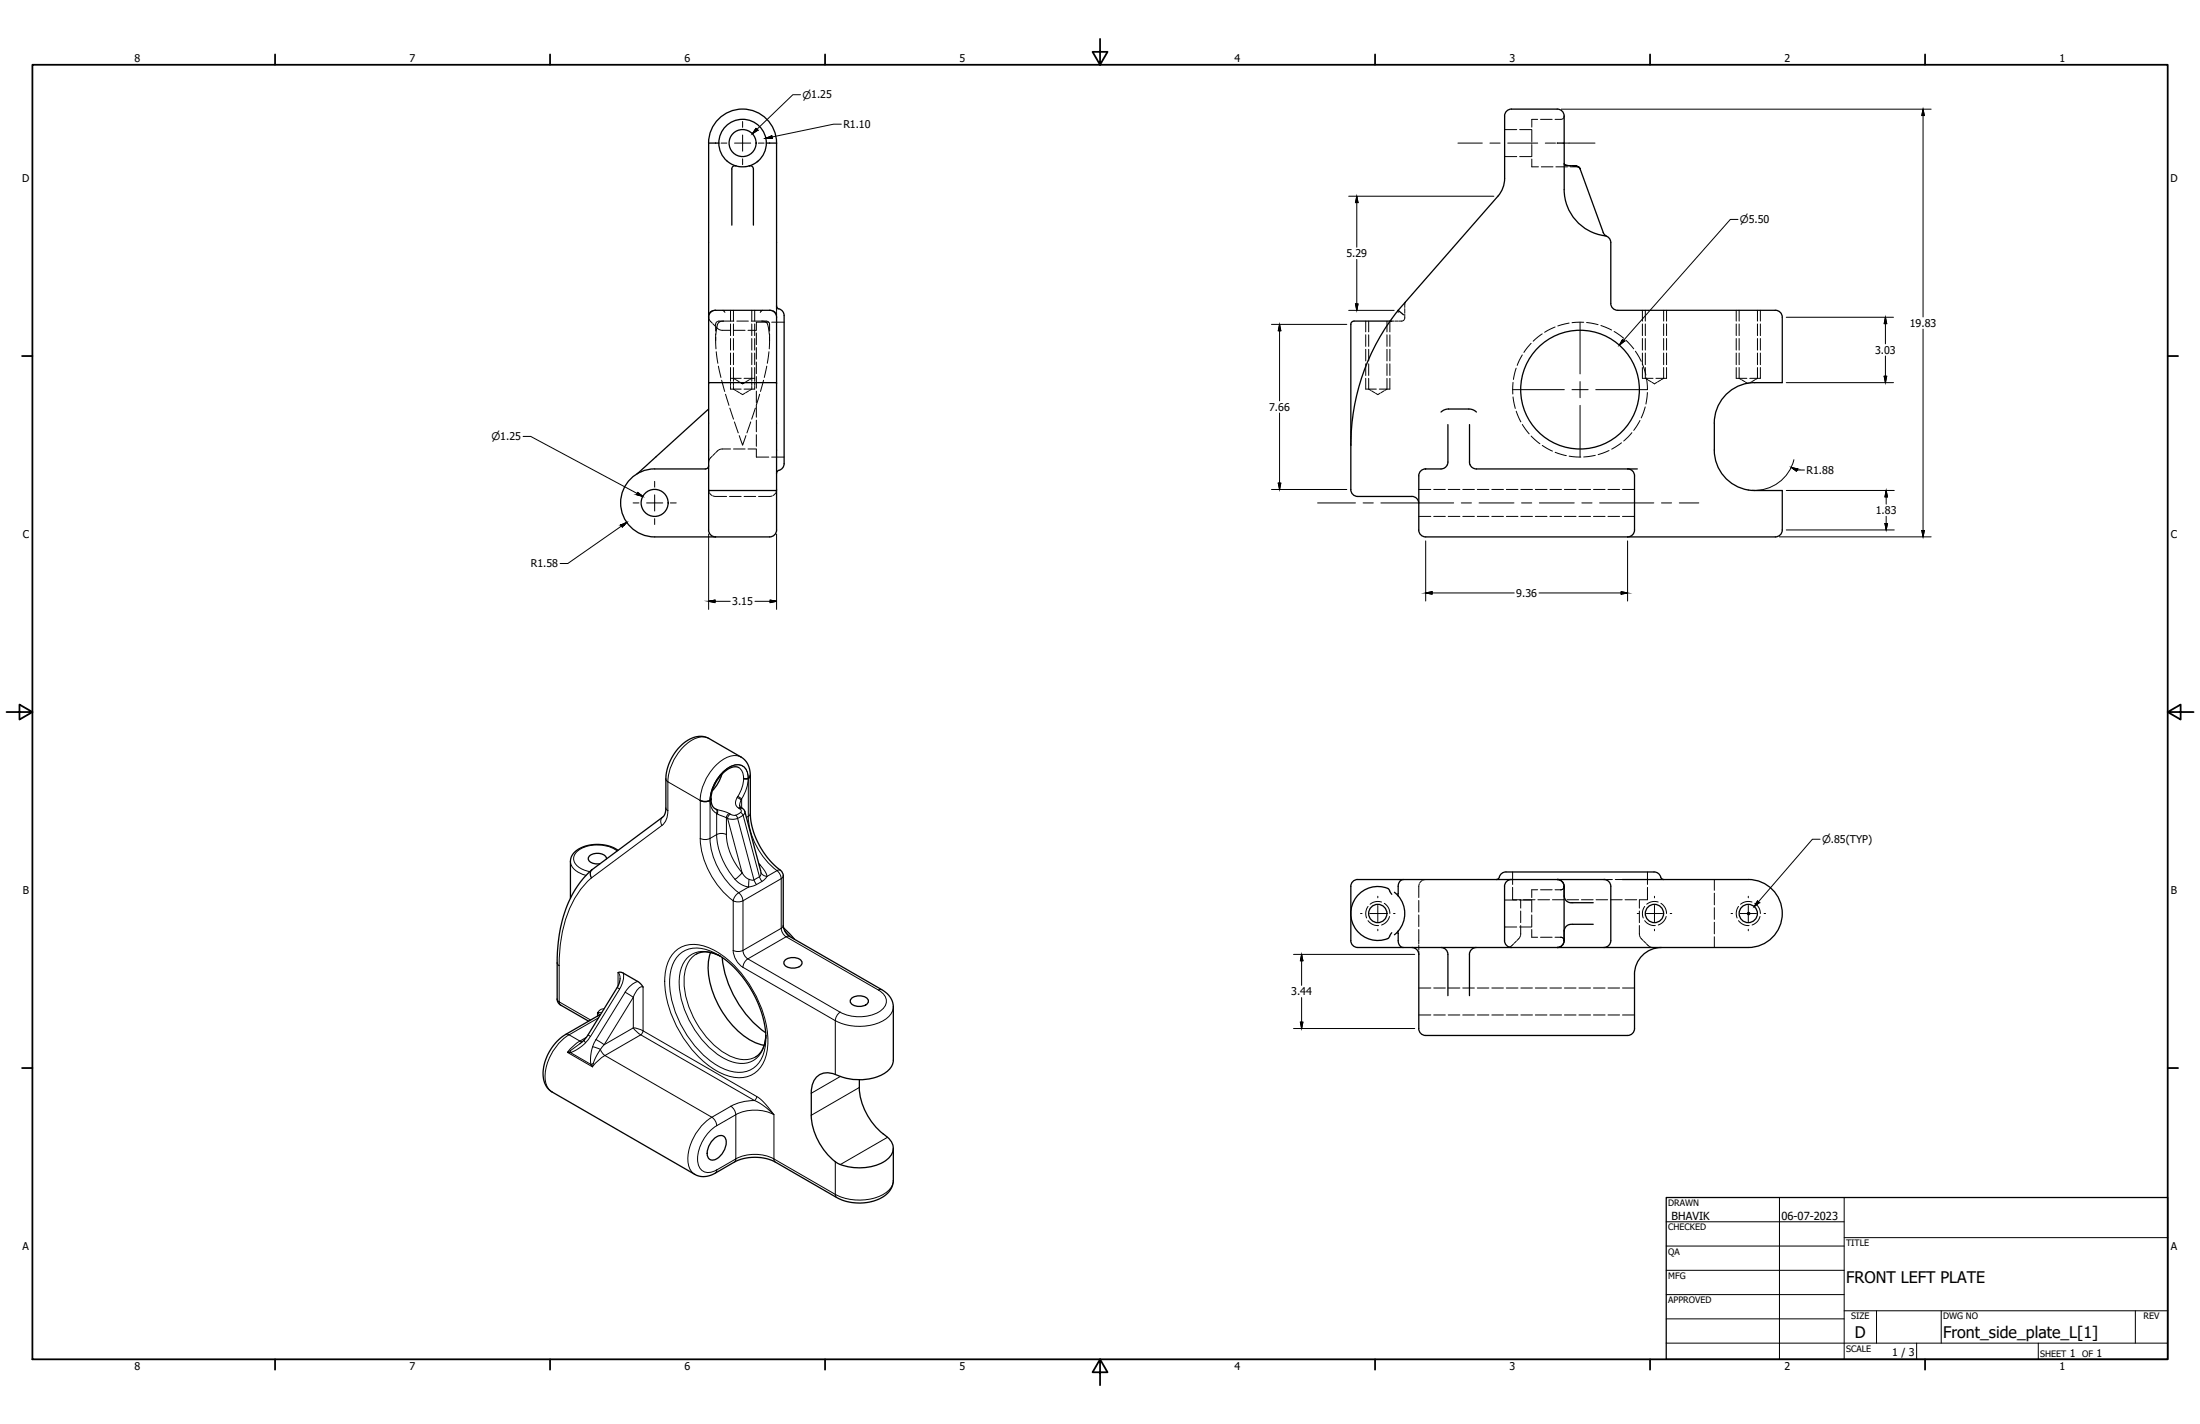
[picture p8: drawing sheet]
<svg xmlns="http://www.w3.org/2000/svg" width="864mm" height="559mm" viewBox="0 0 864 559" stroke-linecap="round" stroke-linejoin="round" font-family="sans-serif">
<!-- layer: Visible (ANSI) -->
<g fill="none" stroke="#000" stroke-width=".51">
<path d="M278.2 56.1a13.3 13.3 0 0 1 13.3-13.3 13.3 13.3 0 0 1 13.3 13.3M282.2 56.2h-4v151.8M300.8 56.2h4M300.8 56.1a9.3 9.3 0 0 0-10.2-9.2 9.3 9.3 0 0 0-8.2 11 9.3 9.3 0 0 0 11.7 7.2M300.8 56.1a9.4 9.4 0 0 1-6.7 9M304.8 56.2v65.4M590.6 45.5l.6-1.7 1.5-.9 18.6-.1 1.2 .3 .9 .7 .5 1.1 .1 11.3M590.6 45.5v24.5a10.6 10.6 0 0 1-2.6 7l-39.1 44.8M611.3 56.2h.1M611.3 56.2h2.7v18.2a18.4 18.4 0 0 0 16.5 18.2l1.3 1 .5 1v24.5l.3 1.1 1.2 1.3 1.2 .3h61.9l1.7 .5 .7 1 .3 1.2v25.7h-10.8a15.8 15.8 0 0 0-15.9 15.8l.1 10.6a15.9 15.9 0 0 0 15.8 15.9h10.8v15.5l-.3 1.2-1.2 1.2-1.2 .3h-58M288.9 65.1a1.28 1.28 0 0 0-1.6 1.2v22M294.1 65.1a1.28 1.28 0 0 1 1.6 1.2v22"/>
<path d="M614 64.1l.4 .6 2.3 .3M614.5 64.8l4.5 .5 1.2 .9-.9-.9-1.9-.3M620.2 66.2l9.1 25M629.3 91.2l.7 1.1 .7 .5M278.2 124.5l.2-1.2 .8-1 1.7-.5h21.8l1.5 1 .6 1.7v67.9l-26.4 .1-.2-.2M304.8 120l.4 .9a3.2 3.2 0 0 1 2.6 2.9v58.1a3.3 3.3 0 0 1-2.6 3l-.4 .9M545.7 126h-14.2l-.7 .3-.5 .6v65.2M548.8 121.8a84.7 84.7 0 0 0-18.5 52.9M548.9 121.8l2 1.7M278.2 150.3h26.6M291 150.3h1zM278.2 160.5l-28.2 25.5"/>
<path d="M565.7 161.7l1.1-.8 1.5-.4h8.3a4.2 4.2 0 0 1 3 1.2M568.4 166.6v14.7M576.9 166.6v14.7M278.2 182.7l-.3 .8-1 .5h-19.9a13.3 13.3 0 0 0-13.4 13.3 13.3 13.3 0 0 0 13.4 13.4h23.9M304.8 192.3v15.7l-.2 1.2-.8 .9-1.7 .6h-21.2M530.2 192.1l.6 1.7 1 .7 1.2 .3h21.2M554.2 194.8l1.7 .6 .8 .9 .2 1.2M559.6 184l-1.2 .3-.9 .7-.6 1.7v21.3l.6 1.7 1.5 .9 79.9 .1M568.4 181.3a2.72 2.72 0 0 1-2.8 2.7h-6.1M576.8 181.3a2.72 2.72 0 0 0 2.8 2.7h63.1M638.9 184l1.7 .6 .7 .9 .3 1.2v21.3l-.3 1.2-.7 .9-1.7 .6M278.2 208l.5 1.7 1 .7 1.2 .3"/>
<path d="M274.8 314.1l2.3 .4 1.6-.4M274.9 314.1h.1M278.7 314.1h.1M279.1 313.6l-.4 .5M279.1 313.5l-.4 .6M279.1 313.6l.4 2.2 1.2 1.5M283.4 303.8a15.7 15.7 0 0 1-3.8 6.5M290 301.2a5.2 5.2 0 0 0-5.7 1.7 15.6 15.6 0 0 0-5.2 10.7M290.3 316l.3 .7 1.3 .9 .4 .7 6.3 23.5M291.9 305.5l1.1 .2 .7-.2-.7 .2zM291.9 305.5h.1M293.7 305.5h.1"/>
<path d="M294.5 304.3a7.9 7.9 0 0 0-3.5-7.2l-12.7-7.3a8.3 8.3 0 0 0-9.7 1.6 19.6 19.6 0 0 0-7.2 14.3v11.3l-.2 1.7-.6 1.5-28.5 21.5a2.49 2.49 0 0 0 .1 2.8M294.5 304.2l-.1 .7-.7 .5 .8-1.1M294.5 304.4v14.8a31.5 31.5 0 0 0 12.5 23l.5 1.5v19.5a5.8 5.8 0 0 0 2.4 4.3l36.3 20.9a8 8 0 0 1 4.5 6.7v20.9a7.8 7.8 0 0 1-6 6.4 23.6 23.6 0 0 1-18-1.2 6.3 6.3 0 0 0-8.2 6.4l-.1 1.4M238.1 337a3.3 3.3 0 0 0-4.3-2.1 2.54 2.54 0 0 0-2.8 2.4 4 4 0 0 0 4.5 1.6M242.6 333.7a14.8 14.8 0 0 0-17.4 1.1l-.9 1.5-.4 1.7v14.5M232.4 341.3a42.7 42.7 0 0 0-13.2 28l-.5 7.1v15.6M530.3 347.9v21.2l.2 1.2 1.3 1.2 1.2 .3h60.3M546.3 350.9l-1.1-1.9a10.5 10.5 0 0 0-15 9.5 10.5 10.5 0 0 0 15 9.5l1.1-2M547.4 350.1l1.5 1.5M548.8 350.7l.1 .9M548.9 350.7h-.1M548.9 351.5a10.6 10.6 0 0 1 0 13.9"/>
<path d="M550.9 345.1l-1 .4-.8 1.1-.2 4.1M588.5 344.2l1-1.5 1.7-.5h58.1a3.3 3.3 0 0 1 2.9 2.6l.9 .3M588.6 344.2l-.4 .6-.9 .3M590.6 347.9v21.2l.3 1.2 .7 .9 1.7 .6M593.3 345.1l-1.7 .6-.7 .9-.3 1.2M593.3 345.1h-60.3l-1.7 .6-.8 .9-.3 1.2M593.3 345.1h36.9M614 348.1v-.2v3.6a2.71 2.71 0 0 0 2.7 2.7h8.7M614 347.9v21.2l-.6 1.7-.9 .7-1.2 .3 1.7-.6 .7-.9 .3-1.2M614 347.8l-.6-1.7-.9-.7-1.2-.3 1.7 .6 .7 .9 .3 1.2M629.6 345.1l1.7 .6 .7 .9 .3 1.2M632.3 347.9v21.2l-.6 1.7-.9 .7-1.2 .3"/>
<path d="M636.8 345.1h49.5a13.3 13.3 0 0 1 13.3 13.4 13.3 13.3 0 0 1-13.3 13.3h-93M273.3 374.4a9.8 9.8 0 0 1 9.4 .8M278.9 373.8a27 27 0 0 0 3 20.5 30.6 30.6 0 0 0 16.8 15.6l1.2 .3M281.7 374.6a42.1 42.1 0 0 1 19 32.8M283.5 375.7a42.3 42.3 0 0 0 17.1 29.6M307.6 364.1l4.3 4.5M308.2 376.7a5 5 0 0 1 6.5 .5 2.29 2.29 0 0 1-2.7 2.7 3.8 3.8 0 0 1-4.3-1.8zM548.8 366.2l.1 .1M548.9 365.4l-1.5 1.4M548.9 365.4l-.1 .8M548.9 366.3l.2 4.1 .7 1 1.1 .4M554.2 371.8l1.7 .6 .8 .9 .2 1.2"/>
<path d="M565.6 371.8l1.2 .3 1 .7 .6 1.7M568.4 374.5v16.2M576.8 374.5v16.2M579.5 371.8l-1.7 .6-.7 .9-.3 1.2M614 368.8v.3M614 365.4v3.7M614 365.1v.3M625.4 362.7l-9.2 .1-1.5 .9-.7 1.4M652.2 371.8a10.6 10.6 0 0 0-10.6 10.6v21.2l-.6 1.7-1.5 1h-79.9l-1.7-.6-.9-1.5-.1-29.7M218.7 392l.2 1 .8 1.1 11.4 6.6M235.4 398.2l-13.4 7.7a18.3 18.3 0 0 0-8.4 18.3 6.8 6.8 0 0 0 3.1 4.3l56.1 32.4a8 8 0 0 0 8-.5l7.5-4.4a18.1 18.1 0 0 1 16.1 0l24.1 13.9a18.7 18.7 0 0 0 19.4-1.2 7.1 7.1 0 0 0 2.8-5.4v-12.7M242.6 381.7l.8-.2 1.1 .3 6.1 3.5 1.8 2"/>
<path d="M243.4 383.9l-.3 1.7-.9 2-11.4 18.6-1.5 2-1.7 1.4M334.3 391.8a5 5 0 0 1 6.4 .4 2.29 2.29 0 0 1-2.7 2.7 3.8 3.8 0 0 1-4.2-1.8zM300.6 406.2a9.8 9.8 0 0 1-4 8.5M318.4 437.6a24 24 0 0 0 11.5 19.4M318.5 429v8.6M337.3 423.7a25.4 25.4 0 0 0 11.1 22.6 5.3 5.3 0 0 1-.6 9 20.6 20.6 0 0 1-17.9 1.7M280 447.1l.7-.6a2.53 2.53 0 0 1 3.3-.7 2.53 2.53 0 0 1 1 3.3 7.5 7.5 0 0 1-5.1 6.1 2.43 2.43 0 0 1-2.3-3.4l.9-2.5z"/>
<circle cx="291.5" cy="56.1" r="5.3"/>
<circle cx="620.2" cy="152.9" r="23.3"/>
<circle cx="257" cy="197.3" r="5.3"/>
<circle cx="540.8" cy="358.5" r="3.6"/>
<circle cx="649.4" cy="358.5" r="3.6"/>
<circle cx="686.3" cy="358.5" r="3.6"/>
<circle cx="686.4" cy="358.5" r=".45"/>
</g>
<!-- layer: Hidden (ANSI) -->
<g fill="none" stroke="#000" stroke-width=".39">
<path d="M590.6 50.9h4.8M596.5 50.9h4.8M601.3 51v4.6M601.3 56.7v4.6M603.6 46.8h-2.3v3.1M604.7 46.8h4.6M613.2 46.7l-2.8 .1M613.8 46.2l-.4 .5M614 45.6l-.1 .5M590.6 61.4h4.8M596.5 61.4h4.8M601.3 62.4v3.1h2.6"/>
<path d="M605 65.5h4.6M610.8 65.5h4.5M614 64.3l.1 .2M614.1 64.5l.2 .2M614.3 64.7l.2 .1M616.5 65.5h3M619.6 65.6l.4 .3M620.1 66l.2 .3M551.6 118.7l-.2 2M551.8 118.4l-.2 .2M278.2 124.2v.6M278.3 124.9l.2 .7"/>
<path d="M278.5 122.7l-.3 .8M278.6 125.8l1 1M279.7 122l-1 .5M279.8 127.1l.9 .8M280.9 121.8l-.9 .1M280.9 131.1v2.6M280.9 132.3l.2 4.6M280.9 128.2l1.1 1M281 126.8l-.1 3.1M281.2 138l.6 4.6M281.6 126.2l-.5 .5M281.8 127l-.8 4.2"/>
<path d="M282.2 129.2l.6 .3M282.2 126.5l-.3 .4M282.6 126l-.9 .1M282.8 126h.6M282.9 126.1l-.6 .3M283 129.6h3.8M283.7 121.8h.1M283.8 121.8l.2 .2M284 126h-.4M284.1 122l.3 .3M284.4 122.4l.2 .2M287.9 121.8v4.2"/>
<path d="M287.9 127.1v4.6M287.9 132.8v4.6M287.9 138.5v4.6M287.9 129.6h4.6M288.1 126l-5 .1M289.2 126h4.6M293.6 129.6h3.3M294.9 126l5.1 .1M295.1 121.8v4.2M295.1 127.1v4.6M295.1 132.8v4.6M295.1 138.5v4.6"/>
<path d="M296.9 130.7v4.5M296.9 136.4v4.5M298.6 122.4l-.2 .2M298.9 122l-.2 .3M299 126h.4M299.3 121.8l-.3 .2M299.6 126h.6M300.1 126.1l.6 .3M300.4 126l.9 .1M300.8 126.5l.3 .4M301.2 127l.8 4.2M301.5 126.2l.4 .5"/>
<path d="M301.8 126.4h-4.9v3.1M301.9 138l-.7 4.6M302 126.8l.1 3.1M302 132.3v4.6M302.1 131.1v2.6M302.1 121.8l.9 .1M302.9 126.4h4.9M303.3 122l1 .5M304.8 121.6v.7M304.8 122.5v1l-.3-.8M304.8 123.8v.7M537.3 126v4.2"/>
<path d="M537.3 131.4v4.5M537.3 137.1v4.5M544.4 126v4.2M544.4 131.4v4.5M544.4 137.1v4.5M545.7 126.1l-.2 .1M545.7 126h1.6M546 126l-.2 .1M546.3 126h-.2M547.6 126h1.3M548.7 122l.1 .3M548.8 122.4l.1 .2"/>
<path d="M548.9 121.8l-.2 .2M550.7 125.9l-1.5 .1M551.3 125.4l-.5 .4M551.4 123.4l-.1 1.8M551.4 121.1v1.8M597.6 139.3l-2 4.1M601 134.7l-2.8 3.6M605.4 131l-3.6 2.9M610.4 128.3l-4.1 2.1M616 126.8l-4.5 1.1M621.7 126.5l-4.6 .1M622.8 126.6l4.5 .8"/>
<path d="M628.4 127.7l4.2 1.8M633.6 130.1l3.8 2.6M638.2 133.5l3.1 3.4M642 137.8l2.2 4M645.9 121.8v4.2M645.9 127.1v4.6M645.9 132.8v4.6M645.9 138.5v4.6M653.1 121.8v4.2M653.1 127.1v4.6M653.1 132.8v4.6M653.1 138.5v4.6"/>
<path d="M682.7 121.8v4.2M682.7 127.1v4.6M682.7 132.8v4.6M682.7 138.5v4.6M689.9 121.8v4.2M689.9 127.1v4.6M689.9 132.8v4.6M689.9 138.5v4.6M282 143.7l1 4.4M283.3 149.2l1.2 4.4M284.8 154.7l1.4 4.4M286.8 148.5h4.1"/>
<path d="M286.8 152.7h4.1M287.9 148.5l.8 .4M287.9 144.2v5.3M287.9 149.9v1.4M287.9 151.6v1.1l.9 .5M289 149.1l1 .6M289.1 153.4l1.2 .7M290.3 149.9l1.2 .7 .3-.2M290.6 154.3l.9 .6 .9-.6M292.1 148.5h4.1M292.1 152.7h4.1M292.7 149.9l-.9 .5"/>
<path d="M293.9 153.4l-1.2 .7M294 149.1l-1 .6M295.1 148.5l-.8 .4M295.1 144.2v5.3M295.1 149.9v1.4M295.1 151.6v1.1l-.9 .5M296.9 142.1v4.5M296.9 147.8v4.5M296.9 153.5v4.5M296.9 159.2v4.5M298.2 154.7l-1.3 4.4M299.7 149.2l-1.2 4.4"/>
<path d="M301 143.7l-1 4.4M536.1 152.7h4.2M537.3 148.5v4.2l.9 .5M537.3 142.8v4.5M538.5 153.4l1.2 .7M540 154.3l.9 .6 .9-.6M541.4 152.7h4.2M543.3 153.4l-1.2 .7M544.4 148.5v4.2l-.8 .5M544.4 142.8v4.5M593.9 150.1v4.5M593.9 155.8l.9 4.5"/>
<path d="M595.2 144.5l-1.1 4.4M644.7 142.8l1.4 4.4M644.7 148.5h4.2M645.8 159.7l-1.6 4.3M645.9 144.2v4.3l.9 .5M646.3 148.3l.4 4.6M646.7 154l-.6 4.6M647.1 149.2l1.2 .7M648.5 150.1l1 .5 .8-.5M650 148.5h4.2M651.8 149.2l-1.2 .7M653.1 144.2v4.3l-1 .5"/>
<path d="M681.5 148.5h4.2M682.7 144.2v4.3l.8 .4M683.8 149.1l1.1 .7M685.1 149.9l.8 .5M686.9 148.5h4.1M687.6 149.8l-.7 .5M688.9 149.1l-1 .6M689.9 144.2v4.3l-.8 .4M279.6 179l-1 1M280.7 177.9l-.9 .9M282 176.7l-1.1 .9M282.8 176.3l-.6 .3"/>
<path d="M286.5 160.2l1.4 4.3M286.8 176.2h-3.8M287.9 176.2h4.6M288.3 165.6l1.5 4.3M290.2 170.9l1.3 3.8 1.3-3.8M293.6 176.2h3.3M294.7 165.6l-1.5 4.3M296.5 160.2l-1.4 4.3M296.9 164.9v4.5M296.9 170.6v4.5M296.9 176.3v3.1h4.9M302.9 179.4h4.9"/>
<path d="M595.2 161.4l1.8 4.2M597.6 166.6l2.7 3.7M601 171.1l3.5 3M605.4 174.8l4 2.2M610.5 177.5l4.3 1.3M616 179l4.5 .3M626.2 178.7l-4.5 .6M631.6 176.8l-4.3 1.6M636.5 173.8l-3.8 2.5M640.6 169.8l-3.2 3.3M643.8 165l-2.5 3.9M278.2 192.1l.2 1"/>
<path d="M278.2 181v.5M278.5 180.2l-.2 .6M278.5 193.5l1 1M279.8 194.6l5.4 .2M286.4 194.8h4.5M292.1 194.8h4.5M303.1 194.6l-5.3 .2M304.5 193.5l-1 1M304.8 192.1l-.2 1M556.9 192.1h4.8M562.8 192.1h4.6M568.5 192.1h4.6"/>
<path d="M574.2 192.1h4.6M579.9 192.1h4.6M585.6 192.1h4.6M591.3 192.1h4.6M597 192.1h4.6M602.7 192.1h4.6M608.4 192.1h4.6M614.1 192.1h4.6M619.8 192.1h4.6M625.5 192.1h4.6M631.2 192.1h4.6M636.9 192.1h4.7"/>
<path d="M556.9 202.6h4.8M562.8 202.6h4.6M568.5 202.6h4.6M574.2 202.6h4.6M579.9 202.6h4.6M585.6 202.6h4.6M591.3 202.6h4.6M597 202.6h4.6M602.7 202.6h4.6M608.4 202.6h4.6M614.1 202.6h4.6M619.8 202.6h4.6"/>
<path d="M625.5 202.6h4.6M631.2 202.6h4.6M636.9 202.6h4.7M556.9 353.4v4.5M556.9 359.1v4.5M557.1 346.8l-.2 5.4M558.3 345.5l-1 1M559.6 345.1l-1 .3M590.6 353.2h4.8M593.8 348.2v4.9h3.1M593.8 342.2v4.9M596.5 353.2h4.8"/>
<path d="M596.9 353.1v3.3M596.9 357.5v4.6M598 353.1h4.6M601.3 353.4v4.5M601.3 359.1v4.5M603.6 349.2h-2.3v3M603.7 353.1h4.6M604.7 349.2h4.6M609.4 353.1h4.6M610.4 349.2l2.8-.1-.5 .1M613.7 348.7l-.4 .3M614 348.1l-.6 .9"/>
<path d="M614 347.9l-.1 .5M615.1 353.1h4.6M620.8 353.1h4.6M626.5 353.1h4.6M630.2 345.1h2.7M632.2 353.1h4.6M634.1 345.1h2.7M637.9 353.1h4.6M643.5 357.5v4.6M646.7 348.2v4.9h-3.1l-.1 3.3M646.7 342.2v4.9M673 345.1v4.3"/>
<path d="M673 350.5v4.6M673 356.2v4.6M556.9 364.8v5.7M556.9 370.9v1.8M556.9 373.2v1.3M590.6 363.8h4.8M592.1 371.8h-.5M592.9 371.5l-.6 .2M594.2 370.4l-1.1 1M595.3 369.3l-.9 .8M596.5 368l-1 1M596.5 363.8h4.8"/>
<path d="M596.9 367.2l-.3 .6M596.9 363.2v3.8M601.3 364.8v3h2.3M604.7 367.8h4.6M610.4 367.8l2.8 .1-.5-.1M613.3 367.9l.4 .4M613.3 368l.7 .8M613.9 368.6l.1 .5M643.5 363.2l.1 3.8M643.6 367.2l.3 .6M644 368l1 1M645.2 369.3l.9 .8"/>
<path d="M646.3 370.4l1.1 1M647.5 371.5l.7 .2M648.4 371.8h.5M673 361.9v4.6M673 367.6v4.2M556.9 387.7h4.8M556.9 398.3h4.8M562.8 387.7h4.6M562.8 398.3h4.6M568.5 387.7h4.5M568.5 398.3h4.5M574.2 387.7h4.6"/>
<path d="M574.2 398.3h4.6M579.9 387.7h4.6M579.9 398.3h4.6M585.6 387.7h4.5M585.6 398.3h4.5M591.3 387.7h4.6M591.3 398.3h4.6M597 387.7h4.6M597 398.3h4.6M602.7 387.7h4.6M602.7 398.3h4.6M608.4 387.7h4.6"/>
<path d="M608.4 398.3h4.6M614.1 387.7h4.6M614.1 398.3h4.6M619.8 387.7h4.6M619.8 398.3h4.6M625.5 387.7h4.6M625.5 398.3h4.6M631.2 387.7h4.6M631.2 398.3h4.6M636.9 387.7h4.7M636.9 398.3h4.7"/>
</g>
<!-- layer: Hidden Narrow (ANSI) -->
<g fill="none" stroke="#000" stroke-width=".39">
<path d="M286.8 121.8v4.2M286.8 127.1v4.6M286.8 132.8v4.6M286.8 138.5v4.6M296.2 121.8v4.2M296.2 127.1v4.6M296.2 132.8v4.6M296.2 138.5v4.6M536.1 126v4.2M536.1 131.4v4.5M536.1 137.1v4.5M545.6 126v4.2"/>
<path d="M545.6 131.4v4.5M545.6 137.1v4.5M644.7 121.8v4.2M644.7 127.1v4.6M644.7 132.8v4.6M644.7 138.5v4.6M654.2 121.8v4.2M654.2 127.1v4.6M654.2 132.8v4.6M654.2 138.5v4.6M681.5 121.8v4.2M681.5 127.1v4.6"/>
<path d="M681.5 132.8v4.6M681.5 138.5v4.6M691 121.8v4.2M691 127.1v4.6M691 132.8v4.6M691 138.5v4.6M286.8 144.2v5.3M286.8 149.9v1.4M286.8 151.6v1.1M296.2 144.2v5.3M296.2 149.9v1.4M296.2 151.6v1.1"/>
<path d="M536.1 142.8v4.5M536.1 148.5v4.2M545.6 142.8v4.5M545.6 148.5v4.2M644.7 144.2v4.3M654.2 144.2v4.3M681.5 144.2v4.3M691 144.2v4.3M537 355.7a4.7 4.7 0 0 0-.6 4.5M542.3 354a4.7 4.7 0 0 0-4.5 .8M543.4 354.5a4.7 4.7 0 0 1 2.2 4M545.4 359.6a4.6 4.6 0 0 1-3.1 3.4"/>
<path d="M645.6 355.7a4.7 4.7 0 0 0-.5 4.5M650.9 354a4.7 4.7 0 0 0-4.5 .8M652 354.5a4.7 4.7 0 0 1 2.2 4M654.1 359.6a4.8 4.8 0 0 1-3.2 3.4M682.5 355.7a4.7 4.7 0 0 0-.6 4.5M687.7 354a4.7 4.7 0 0 0-4.4 .8M688.8 354.5a4.7 4.7 0 0 1 2.2 4M690.9 359.6a4.6 4.6 0 0 1-3.1 3.4M537 361.3a4.7 4.7 0 0 0 4.2 1.9M645.6 361.3a4.7 4.7 0 0 0 4.2 1.9M682.5 361.3a4.7 4.7 0 0 0 4.1 1.9"/>
</g>
<!-- layer: Centerline (ANSI) -->
<g fill="none" stroke="#000" stroke-width=".39">
<path d="M572.3 56.2h9.6M584.9 56.2h4M591.8 56.2h11.8M606.6 56.2h4M613.6 56.2h12.5M517.2 197.4h14.9M535.1 197.4h4M542.1 197.4h28.5M573.6 197.4h4M580.6 197.4h13.7M597.3 197.4h4M604.3 197.4h13.7"/>
<path d="M620.9 197.4h4M627.9 197.4h21.3M652.2 197.4h4M659.2 197.4h7.7"/>
</g>
<!-- layer: Center Mark (ANSI) -->
<g fill="none" stroke="#000" stroke-width=".39">
<path d="M283 56.2h2.3M288.3 56.2h6.4M291.5 47.7v2.3M291.5 53v6.3M297.7 56.2h2.3M291.5 62.3v2.3M620.2 126.4v20.3M593.8 152.9h20.3M617.1 152.9h6.3M620.2 149.7v6.4M620.2 159.1v20.3M626.4 152.9h20.3"/>
<path d="M248.5 197.4h2.3M253.8 197.4h6.4M257 188.9v2.3M257 194.2v6.3M263.2 197.4h2.3M257 203.5v2.3M534.1 358.5h.6M537.7 358.5h6.3M540.9 351.7v.6M540.9 355.3v6.4M547 358.5h.6M642.7 358.5h.6"/>
<path d="M646.3 358.5h6.3M649.5 351.7v.6M649.5 355.3v6.4M655.6 358.5h.6M679.5 358.5h.6M683.1 358.5h6.4M686.3 351.7v.6M686.3 355.3v6.4M692.5 358.5h.6M540.9 364.7v.6M649.5 364.7v.6M686.3 364.7v.6"/>
</g>
<!-- layer: Visible Narrow (ANSI) -->
<g fill="none" stroke="#000" stroke-width=".39">
<path d="M278.3 289.8a8.3 8.3 0 0 0-9.3 2.6 21.3 21.3 0 0 0-6.8 14.4M291 297.1a8.3 8.3 0 0 0-9.4 2.6 21.3 21.3 0 0 0-6.8 14.4M261.4 305.7l.8 1.1M261.4 317l.8 1.1M262.2 306.8v11.3a7 7 0 0 1-2.4 5.8M262.2 306.8l12.7 7.3M274.9 314.1v14.9l2.2 .4 1.6-.4M278.7 314.1v14.9M278.7 314.1a5.1 5.1 0 0 0 2.6 5.1M280.7 317.3l.3 .2M281 317.5l.4 .5-.1 1.1M281 317.5l5.3 1.8"/>
<path d="M281.3 317.6l.4 .7-.2 1M281.3 319.1v8.4M281.3 319.2l.2 .1M281.5 319.3l-.2 .1M281.5 319.3l3.7 1.6M283.5 303.2a7.3 7.3 0 0 1 8-2.6 5.2 5.2 0 0 1 2.2 4.8 4.6 4.6 0 0 0-2.2-4.8 4.6 4.6 0 0 0-5.3 .5 16.7 16.7 0 0 0-7.5 13 16.8 16.8 0 0 1 4.8-10.9zM286.3 319.2a1.9 1.9 0 0 0-1.2 1.7M286.3 319.3l.5 .2M286.8 319.5a1.9 1.9 0 0 0-1.2 1.7M286.8 319.5l2 .4M288.8 319.9l.7 1.2M289.4 312.9l1.5 1"/>
<path d="M289.4 312.9a2.76 2.76 0 0 0 1 4.5M289.6 312.5l-.2 .4M290 301.2l1.2 1.3 .7 3M290.4 317.4a1.03 1.03 0 0 1 .6 1.1 1.03 1.03 0 0 1-1 .8l-1.2 .6M290.7 318.8l1 1.1M290.9 316.9l-.9 .2M290.9 313.9l-.6 2.1M291.1 313.8l-.2 .1M291.1 313.5v3.5M291.1 313.5l-.2 .4M291.1 313.5a15.9 15.9 0 0 0 2.6-8l.1 14.8M291.3 317.1l-.9 .3"/>
<path d="M291.7 319.9l-2.2 1.2M291.7 319.9l6.4 24.1 1 1.9M291.9 305.5a13.6 13.6 0 0 1-2.3 7l1.5 1M292.4 318.5l-.1 .7-.6 .7M294.5 319.2l-.8 1.1M223.9 338a7 7 0 0 0 6.1 5.5M242.2 333.9a13.6 13.6 0 0 0-15.8 .3 3.8 3.8 0 0 0 1.2 6.4l3.9 1.4M259.8 323.9l-27.6 20.6a40.7 40.7 0 0 0-12.4 27.5l-.3 6.9M260.1 320.6a2.45 2.45 0 0 0-.3 3.3M274.9 329a33.2 33.2 0 0 0 12.9 24.5M278.7 329a29 29 0 0 0 11.3 21.3M281.3 327.5l2.2-.4 1.6 .4"/>
<path d="M281.3 327.5a28.6 28.6 0 0 0 7.2 17.6M281.3 327.5l-2.6 1.5M285.1 327.5a24.2 24.2 0 0 0 6.2 14.9l-1.2 1.4-1.6 1.2M285.2 320.9l.4 .3M285.2 320.9v6.6M285.6 321.2l5.7 21.3a4.6 4.6 0 0 0 4.7 2.8l2.3-1.4 .4-.8-.1-1.3M289.5 321.1a5.5 5.5 0 0 1-3.9 .1M289.5 321.1l6.5 24.2 1 1.8M293.7 320.3a29 29 0 0 0 11.3 21.3M293.8 320.3l-.8 .5M297.8 338.7l.5 .7M298.3 339.4l-.3 .2"/>
<path d="M298.3 339.4l1.9 2.3 .9 2.2M287.8 353.5l2.2 .4 1.6-.4M287.8 353.5v19.5M288.5 345.1a8.6 8.6 0 0 0 5.4 3M290 350.3l1.2 1.4 .4 1.8M290 350.3l-1.3 1.2-.9 2M291.7 353.5v19.5M293.9 348.1l-3.9 2.2M294 345.1l-.1 3M297 347.1l-3.1 1M298.7 342.4l.9 1 1.5 .5M301.1 343.9l-1.3 1.5-2.8 1.7"/>
<path d="M305 341.6l1.2 1.5 .5 1.7M305 341.7l-3.9 2.2M306.3 341.5l-1.3 .1M306.7 344.8l-15 8.7M306.7 344.8v19.5M307.5 343.7l-.8 1.1M218.7 377.8l.8 1.1M219.5 378.9v14.2M265.2 373.1a12.4 12.4 0 0 1 14.2-.7 44 44 0 0 1 21 28.1 23.2 23.2 0 0 1-1.4 17.8 10.7 10.7 0 0 1-12.7 4.1 36 36 0 0 1-19.4-17.4 38.2 38.2 0 0 1-5.7-23.8 13.5 13.5 0 0 1 4-8.1zM273.3 374.4a12.5 12.5 0 0 0-4.7 12.3 36.1 36.1 0 0 0 17.8 27.6 10.9 10.9 0 0 0 10.2 .4M281.7 374.6a13.5 13.5 0 0 0-13.3-1.3 12.4 12.4 0 0 0-5.5 10.3 41.1 41.1 0 0 0 12.9 30.1 21.2 21.2 0 0 0 15.5 7.1 10.4 10.4 0 0 0 9-9.7l.3-3.8M282.7 375.2a11.1 11.1 0 0 0-12-.1 13.5 13.5 0 0 0-4 12.5 37.6 37.6 0 0 0 18.2 28.1 10.2 10.2 0 0 0 12.8-1.1 13.1 13.1 0 0 0 2.9-8.4"/>
<path d="M287.8 372.9l2.2 .5 1.6-.5M287.8 372.9a8.5 8.5 0 0 0 3.9 6.7M291.6 373l.8 2.1 1.2 1.2M291.7 379.6l36.2 20.9M293.6 376.3l-1.2 1.2-.8 2.1M293.6 376.3l36.2 20.9M306.7 364.3l-15 8.7M306.7 364.3l.7 2.1 1.2 1.2M307.5 363.2l-.8 1.1M308.1 365.4l1.9 2.1M308.6 367.6l36.2 20.9M308.6 367.6l-15 8.7"/>
<path d="M309.9 367.5l-1.3 .1M218.7 392l.8 1.1M219.5 393.1l12.4 7.2M219.5 393.2l.6 1.2M235 399.4l-11.6 6.7M235.3 398.3l-.8-.9v1.3M235.6 398.3l-.5 .1M237.1 395.9a2.57 2.57 0 0 0-2.6 1.5h1.7M242.2 387.6l1 .5-11.4 18.6M243.4 383.9l-.1-1.2-.7-1v5.2M244.7 381.9a9 9 0 0 1-1.5 6.2M245.4 389.3l3.2 2"/>
<path d="M245.4 389.4l-11.4 18.5M248.6 391.3l1.9-3.3a1.66 1.66 0 0 1 1.9-.7v17.2M248.6 391.4v12l-11.4 6.6M248.6 391.4l-11.4 18.6M250.3 385.1a9.5 9.5 0 0 0-4.9 4.2M344.8 388.5a4.6 4.6 0 0 1 3.2 4.4 4.6 4.6 0 0 1-3.2 4.3 16.6 16.6 0 0 1-15 0l-1.5 1.7-.4 1.6M346.2 388.4l-1.4 .1M350.7 395.1a8.3 8.3 0 0 1-7 6.7 21.3 21.3 0 0 1-15.8-1.3M222 405.9l1.4 .2M223.4 406.1a20.4 20.4 0 0 0-9.4 17.8l.5 2a5.1 5.1 0 0 0 2.2 2.6M223.4 406.1l4.2 2.4M223.9 413h-1.2l9.9 5.6"/>
<path d="M223.9 412.2v.8M227.6 409.6l-3.7 2.6M227.6 408.5a17.6 17.6 0 0 0-4.9 4.5l1.2-.8M227.6 408.5l1 .3M229.9 409.2a16.2 16.2 0 0 1-6 3.8l8.1 4.7M230.2 407.1l-2.6 1.4M230.8 406.2l1 .5M231.8 406.7l-1.9 2.5-.7-1M232 417.7l.6 .9M232.6 410.7a14.9 14.9 0 0 0-.6 7M232.9 417.4l-.9 .3M232.9 417.4l-.3 1.2"/>
<path d="M233.9 407.9l3.3 2M234 407.9l-1.4 2.8 3.1 1.1M235.7 411.8l-1.6 2.6-1.2 3M235.7 411.8l.7 1.4 1.1 1M237.2 409.9l-1.5 1.9M237.5 414.2a17.6 17.6 0 0 0-5 4.4M237.5 414.2l41.9 24.2 7.5-4.3M251.5 406.1l-14 8.1M251.5 406.1l44.7 25.8M252.4 404.5l-.2 .7-.7 .9M252.4 404.5l-2.2-.9-1.6-.3 1 1.3 1.9 1.5M252.4 404.5l45.6 26.4a29.2 29.2 0 0 1 5.8 6.5 16.6 16.6 0 0 0-15 0"/>
<path d="M327.9 400.5v21.1M286.9 434.1l1.5 1.7 .4 1.6M288.8 437.4l-7.5 4.3M288.8 437.4v17.4M296.2 431.9a19.2 19.2 0 0 0-9.3 2.2M296.2 431.9a23.5 23.5 0 0 1 7.6 5.5v17.4M297.1 430.3l-.2 .7-.7 .9M329.9 422.4l-11.4 6.6M337.3 426.7l-18.8 10.9M281.3 441.7a15.8 15.8 0 0 0-7.2 15.2 4.4 4.4 0 0 0 7.2 2.2M281.3 441.8l-.4-1.7-1.5-1.7a20.4 20.4 0 0 0-9.3 17.9l.5 1.9a5.1 5.1 0 0 0 2.2 2.7M281.3 459.1l-.5 1.2"/>
<path d="M288.8 454.8a16.6 16.6 0 0 1 15 0M288.8 454.8l-.5 1.2M288.8 454.8l-7.5 4.3M303.8 454.8l.5 1.2M303.8 454.8l24.1 13.9M327.9 455.9v12.8M348.4 446.3l-18.5 10.7M327.9 468.7l.5 1.2M350.7 463.2a8.3 8.3 0 0 1-7 6.8 21.3 21.3 0 0 1-15.8-1.3"/>
</g>
<!-- layer: Border (ANSI) -->
<g fill="none" stroke="#000" stroke-width=".7">
<path d="M431.8 15.3v10.1l-2.9-5.1h5.9l-3 5.1M12.7 25.4h838.2v508h-838.2zM108 21.4v4M215.9 21.4v4M323.9 21.4v4M539.8 21.4v4M647.7 21.4v4M755.7 21.4v4M8.7 139.7h4M850.9 139.7h4.1M2.6 279.4h10.1l-5.1-2.9v5.9l5.1-3M850.9 279.4l5.1 3v-5.9l-5.1 2.9h10.2"/>
<path d="M8.7 419.1h4M850.9 419.1h4.1M108 533.4v4.1M215.9 533.4v4.1M323.9 533.4v4.1M431.8 533.4l3 5.1h-5.9l2.9-5.1v10.2M539.8 533.4v4.1M647.7 533.4v4.1M755.7 533.4v4.1"/>
</g>
<!-- layer: Title (ANSI) -->
<g fill="none" stroke="#000" stroke-width=".39">
<path d="M654.1 479.4h69.8M698.5 469.9v63.5M723.9 469.9v63.5M654.1 489h69.8M654.1 498.5h69.8M723.9 485.7h127M654.1 508h69.8M654.1 517.5h69.8M723.9 514.4h127M736.6 514.4v12.7M762 514.4v12.7M838.2 514.4v12.7"/>
<path d="M654.1 527.1h196.8M752.4 527.1v6.3M800.1 527.1v6.3"/>
</g>
<path d="M654.1 469.9h196.8v63.5h-196.8z" fill="none" stroke="#000" stroke-width=".51"/>
<!-- layer: Dimension (ANSI) -->
<g fill="none" stroke="#000" stroke-width=".39">
<path d="M314.2 37.2h-3l-15.9 15.3M296.8 50.4l.7 .7-2.2 1.4zM300.6 54.3l2.4-1 .2 1zM330.2 48.7h-3l-26.6 5.6M612.9 42.8h145.2M754.9 42.8l.5 2.5h-1zM754.9 42.8v81.6M529.4 77h57M532.6 77l.5 2.5h-1zM532.6 77v20M682.2 86.1h-3l-43.5 49.3M532.1 119.3h1l-.5 2.5z"/>
<path d="M532.6 101.8v20M499.1 127.3h29.6M502.3 127.3l.5 2.5h-1zM502.3 127.3v30M529.4 121.8h17.9M636.9 133.2l.8 .7-2 1.5zM701.2 124.5h42.1M740.1 124.5l.5 2.5h-1zM740.1 124.5v10.4M740.1 139.7v10.5M754.9 129.2v81.5M701.2 150.2h42.1"/>
<path d="M739.6 147.6h1l-.5 2.6zM205.3 171.3h3l44 23.5M502.3 162.1v30M250.4 193.2l1.9 1.6-2.4-.7zM499.1 192.1h29.6M501.8 189.6h1l-.5 2.5zM701.2 192.5h42.4M703.2 183.4l2.4 .6-.4 .9zM703.2 183.4l2.2 1.1 2.9-.1M704.2 180.4a15.9 15.9 0 0 1-16.4 12M740.4 192.5l.5 2.5h-1zM740.4 192.5v5.3"/>
<path d="M243.7 206l2.4-1-1.8 1.8zM246.1 205l-23.2 16.1h-3M278.2 209.6v29.5M304.8 209.6v29.5M559.6 212.3v23.6M638.9 212.3v23.6M698.5 210.7h59.6M701.2 208h42.4M739.9 205.5h1l-.5 2.5zM740.4 202.6v5.4M754.4 208.2h1l-.5 2.5zM278.2 236l2.5-.5v1z"/>
<path d="M278.2 236h8.4M296.4 236h8.4M302.3 235.5l2.5 .5-2.5 .5zM559.6 232.7l2.5-.5v1zM559.6 232.7h34.8M604.1 232.7h34.8M636.4 232.2l2.5 .5-2.5 .5zM714.5 329.3h-3l-22.9 26.5M689.9 353.5l.7 .7-2 1.6zM507.8 374.5h47.5M510.9 374.5l.6 2.5h-1zM510.9 374.5v12.2"/>
<path d="M510.9 391.5v12.1M507.8 403.6h47.5M510.5 401.1h1l-.6 2.5z"/>
</g>
<g fill="#000" stroke="#000" stroke-width=".39">
<path d="M754.9 42.8l.5 2.5h-1zM532.6 77l.5 2.5h-1zM532.1 119.3h1l-.5 2.5zM502.3 127.3l.5 2.5h-1zM740.1 124.5l.5 2.5h-1zM739.6 147.6h1l-.5 2.6zM501.8 189.6h1l-.5 2.5zM740.4 192.5l.5 2.5h-1zM739.9 205.5h1l-.5 2.5zM754.4 208.2h1l-.5 2.5zM510.9 374.5l.6 2.5h-1zM510.5 401.1h1l-.6 2.5z"/>
<path d="M296.8 50.4l.7 .7h-1.2zM296.3 51.1l-1 1.4 2.2-1.4z"/>
<path d="M300.7 54.3l2.3-1 .2 1zM300.6 54.3h2.6z"/>
<path d="M636.9 133.2l.8 .7h-1.2zM636.5 133.9l-.8 1.5 2-1.5z"/>
<path d="M250.4 193.2l1 .9h-1.5zM249.9 194.1l2.4 .7-.9-.7z"/>
<path d="M703.2 183.4l2.4 .6h-1.6zM704 184l1.2 .9 .4-.9z"/>
<path d="M243.7 206l2.4-1-1 1zM243.7 206l.6 .8 .8-.8z"/>
<path d="M278.2 236l2.5-.5v.5zM278.2 236l2.5 .5v-.5z"/>
<path d="M302.3 235.5l2.5 .5h-2.5zM302.3 236v.5l2.5-.5z"/>
<path d="M559.6 232.7l2.5-.5v.5zM559.6 232.7l2.5 .5v-.5z"/>
<path d="M636.4 232.2l2.5 .5h-2.5zM636.4 232.7v.5l2.5-.5z"/>
<path d="M689.9 353.5l.7 .7h-1.1zM689.5 354.2l-.9 1.6 2-1.6z"/>
</g>
<g font-size="6.3">
<text x="724.7" y="503.4">FRONT LEFT PLATE</text>
<text x="728.1" y="524.9">D</text>
<text x="762.8" y="525">Front_side_plate_L[1]</text>
</g>
<g font-size="4.4">
<text x="656.2" y="478.7">BHAVIK</text>
<text x="699.3" y="478.6">06-07-2023</text>
</g>
<g font-size="4.2">
<text x="52.9" y="24.4">8</text>
<text x="160.8" y="24.4">7</text>
<text x="268.8" y="24.4">6</text>
<text x="376.7" y="24.4">5</text>
<text x="484.7" y="24.4">4</text>
<text x="592.6" y="24.4">3</text>
<text x="700.5" y="24.4">2</text>
<text x="808.5" y="24.4">1</text>
<text x="331" y="50.2">R1.10</text>
<text x="8.8" y="71.4">D</text>
<text x="852" y="71.4">D</text>
<text x="528.5" y="100.9">5.29</text>
<text x="749.7" y="128.3">19.83</text>
<text x="736" y="138.9">3.03</text>
<text x="498.2" y="161.2">7.66</text>
<text x="709.1" y="186">R1.88</text>
<text x="736.3" y="201.7">1.83</text>
<text x="8.9" y="211.1">C</text>
<text x="852.2" y="211.1">C</text>
<text x="208.3" y="222.7">R1.58</text>
<text x="287.4" y="237.5">3.15</text>
<text x="595.2" y="234.2">9.36</text>
<text x="9" y="350.8">B</text>
<text x="852.2" y="350.8">B</text>
<text x="506.9" y="390.6">3.44</text>
<text x="8.9" y="490.5">A</text>
<text x="852.1" y="490.5">A</text>
<text x="742.8" y="532">1 / 3</text>
<text x="812.5" y="532.6">1</text>
<text x="823" y="532.6">1</text>
<text x="52.9" y="537.5">8</text>
<text x="160.8" y="537.5">7</text>
<text x="268.8" y="537.5">6</text>
<text x="376.7" y="537.5">5</text>
<text x="484.7" y="537.5">4</text>
<text x="592.6" y="537.5">3</text>
<text x="700.5" y="537.5">2</text>
<text x="808.5" y="537.5">1</text>
</g>
<g font-size="4.1">
<text x="315" y="38.7">⌀1.25</text>
<text x="683" y="87.7">⌀5.50</text>
<text x="192.9" y="172.8">⌀1.25</text>
<text x="715.2" y="330.9">⌀.85(TYP)</text>
</g>
<g font-size="3.5">
<text x="654.8" y="473.2">DRAWN</text>
<text x="654.8" y="482.8">CHECKED</text>
<text x="724.7" y="489">TITLE</text>
<text x="654.8" y="492.3">QA</text>
<text x="654.8" y="501.8">MFG</text>
<text x="654.8" y="511.4">APPROVED</text>
<text x="726.7" y="517.7">SIZE</text>
<text x="762.8" y="517.7">DWG NO</text>
<text x="841.4" y="517.7">REV</text>
<text x="724.7" y="530.4">SCALE</text>
<text x="800.9" y="532.6">SHEET</text>
<text x="817.4" y="532.6">OF</text>
</g>
</svg>
